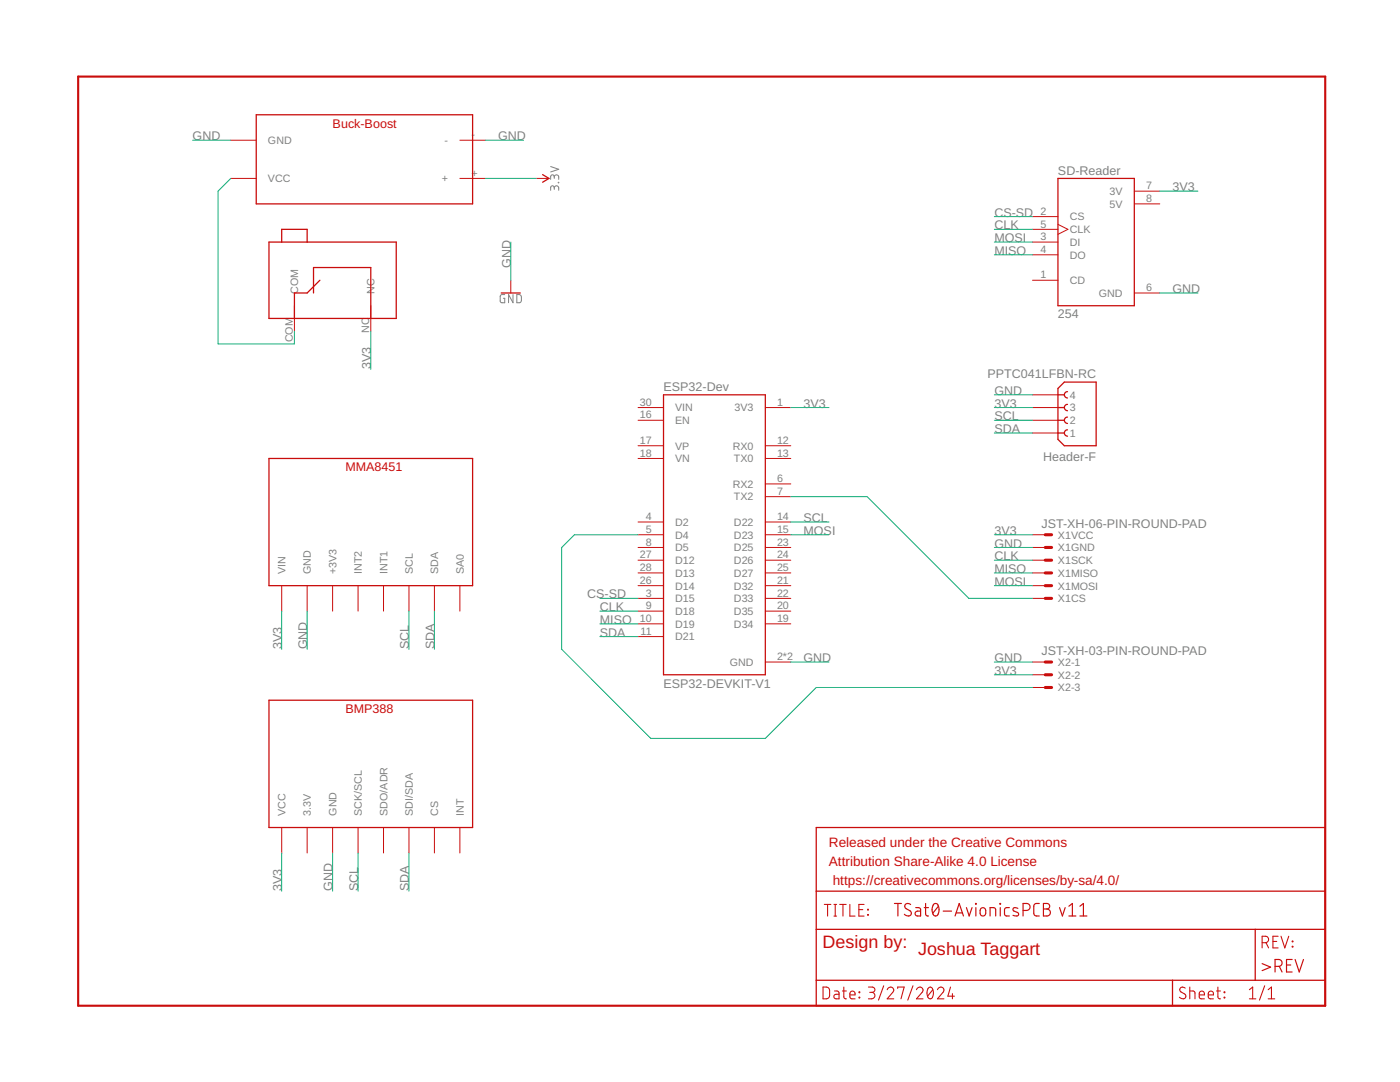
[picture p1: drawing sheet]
<svg xmlns="http://www.w3.org/2000/svg" width="279mm" height="216mm" viewBox="0 0 279 216" stroke-linecap="round" stroke-linejoin="round" font-family="sans-serif">
<path d="M109.9 33.2l1.6 .6-1.6 .5M110.6 37.5a.44 .44 0 0 1 .5-.4 .44 .44 0 0 1 .4 .4v.5M110.6 37.8v-.4a.36 .36 0 0 0-.3-.3 .36 .36 0 0 0-.4 .3v.6M110.6 35.3a.44 .44 0 0 1 .5-.4 .44 .44 0 0 1 .4 .4v.5M110.6 35.6v-.4a.36 .36 0 0 0-.3-.3 .36 .36 0 0 0-.4 .3v.6M111.4 36.4l.1 .1zM100.7 58.8h-.5l-.4 .2v1l.2 .4h.7v-.9h-.2M102.4 58.8v1.6l-.9-1.6v1.6M103.1 58.8h.7l.2 .3 .1 .9-.3 .4h-.7z" fill="none" stroke="#808080" stroke-width=".2"/>
<g fill="none" stroke="#c90d0c" stroke-width=".21">
<path d="M164.3 197h.8l.4 .4v1.5l-.4 .4h-.8zM164.5 180.5h1.3M165.2 180.5v2.3M166.4 180.5h.6M166.4 182.8h.6M166.5 197.7l.7 .1 .2 .3v1.2h-.5a.46 .46 0 0 1-.5-.4 .46 .46 0 0 1 .5-.5h.5M166.7 180.5v2.3M167.6 180.5h1.3M168.1 197.7h.8M168.2 180.5v2.3M168.4 197v2.1l.5 .2M169.6 198.5h1a.54 .54 0 0 0-.3-.7 .54 .54 0 0 0-.7 .5l.1 .9 .9 .1"/>
<path d="M169.6 180.5v2.3h1M171.4 181.5h.8M171.4 197.9l.2 .2zM171.4 199l.2 .1zM172.4 180.5h-1v2.3h1M173.2 181.4l.1 .2zM173.2 182.5l.1 .1zM173.3 197h.8a.53 .53 0 0 1 .5 .5 .53 .53 0 0 1-.5 .5h-.5M173.9 198a.65 .65 0 0 1 .7 .7 .65 .65 0 0 1-.7 .6h-.6M176.4 196.7l-1.1 2.9M177.1 197.5a.64 .64 0 0 1 .9-.5 .64 .64 0 0 1 .2 1l-1.1 1.3h1.3M179.2 197.2v-.2h1.2l-.6 2.3"/>
<path d="M182.2 196.7l-1 2.9M182.9 197.5a.65 .65 0 0 1 .9-.5 .65 .65 0 0 1 .2 1l-1.1 1.3h1.3M185.3 197.2a.53 .53 0 0 1 .6-.2 .53 .53 0 0 1 .3 .6 1.34 1.34 0 0 1-.5 1.7 1.4 1.4 0 0 1-.4-2.1zM186.2 197.5l-1.1 1.3M187.1 197.5a.64 .64 0 0 1 .9-.5 .64 .64 0 0 1 .2 1l-1.1 1.3h1.3M189.7 197l-.5 1.8h1.3M190.1 198.3v1M236.5 197.2a.58 .58 0 0 0-.8-.2 .58 .58 0 0 0 0 .9l.7 .4a.54 .54 0 0 1 .2 .8 .54 .54 0 0 1-.7 .2l-.5-.3M237.4 197.7h.7l.4 .3v1.3M237.4 197v2.3M239.3 198.5h1.1a.54 .54 0 0 0-.4-.7 .54 .54 0 0 0-.7 .5l.1 .9 1 .1M241.1 198.5h1.1a.54 .54 0 0 0-.4-.7 .54 .54 0 0 0-.7 .5l.2 .9 .9 .1"/>
<path d="M242.8 197.7h.8M243.1 197v2.1l.5 .2M244.3 199l.1 .1zM244.3 197.9l.1 .2zM249.3 199.3h1.3M249.3 197.5l.7-.5v2.3M251.9 188.1h.6a.65 .65 0 0 0 .7-.6 .65 .65 0 0 0-.7-.7h-.6v2.3M252.4 196.7l-1 2.9M252.7 188.1l.5 1M253.1 199.3h1.3M253.1 197.5l.6-.5v2.3M254 187.9h.8"/>
<path d="M255.1 186.8h-1.1v2.3h1.1M255.7 186.8l.7 2.3 .8-2.3M257.9 187.8l.1 .1zM257.9 188.8l.1 .2z"/>
</g>
<g fill="none" stroke="#c90d0c" stroke-width=".25">
<path d="M51.1 22.9h43.2v17.8h-43.2zM108.3 34.8l1.3 .8-1.3 .8M211.1 35.6h15.3v25.4h-15.3zM53.7 48.3h25.4v15.2h-25.4zM56.2 48.3v-2.5h5.1v2.5M62.6 58.5v-5.1h11.4v10.1M63.8 55.9l-2.5 2.6h-2.5v5M100 58.5h3.8M132.4 78.8h20.3v55.8h-20.3zM211.1 78.8h1.3M212.4 76.2h6.4v12.7h-6.4l-1.3-1.2v-10.2zM213 78.1a.63 .63 0 0 0-.6 .7 .63 .63 0 0 0 .6 .6"/>
<path d="M53.7 91.5h40.6v25.4h-40.6zM211.1 86.4h1.3M211.1 83.9h1.3M211.1 81.3h1.3M213 85.8a.63 .63 0 0 0-.6 .6 .63 .63 0 0 0 .6 .6M213 83.2a.63 .63 0 0 0-.6 .7 .63 .63 0 0 0 .6 .6M213 80.7a.63 .63 0 0 0-.6 .6 .63 .63 0 0 0 .6 .7M53.7 139.7h40.6v25.4h-40.6zM162.9 165.1h101.6v35.6h-101.6zM162.9 177.8h101.6M162.9 185.4h101.6M162.9 195.6h101.6"/>
<path d="M234 195.6v5.1M250.5 185.4v10.2"/>
</g>
<g fill="none" stroke="#c90d0c" stroke-width=".2">
<path d="M46.1 28h5M46.1 35.6h5M91.8 28h5.1M91.8 35.6h5.1M107 35.6h2.6M226.4 38.1h5.1M101.9 55.9v2.6M206.1 55.9h5M206.1 43.2h5M206.1 48.3h5M206.1 50.8h5M206.1 45.8h5"/>
<path d="M211.1 44.8l2 1-2 1M226.4 58.5h5.1M226.4 40.7h5.1M58.8 61v5.1M74 61v5.1M206.1 78.8h5M127.3 83.9h5.1M127.3 88.9h5.1M127.3 91.5h5.1M127.3 81.3h5.1M152.7 88.9h5.1M152.7 91.5h5.1"/>
<path d="M152.7 81.3h5.1M152.7 99.1h5.1M152.7 96.6h5.1M206.1 83.9h5M206.1 81.3h5M206.1 86.4h5M56.2 116.9v5M61.3 116.9v5M66.4 116.9v5M71.5 116.9v5M76.5 116.9v5M81.6 116.9v5"/>
<path d="M86.7 116.9v5M91.8 116.9v5M127.3 116.9h5.1M127.3 119.4h5.1M127.3 109.2h5.1M127.3 111.8h5.1M127.3 114.3h5.1M127.3 106.7h5.1M127.3 104.2h5.1M152.7 116.9h5.1M152.7 119.4h5.1M152.7 109.2h5.1"/>
<path d="M152.7 111.8h5.1M152.7 114.3h5.1M152.7 106.7h5.1M152.7 104.2h5.1M206.1 116.9h2.5M206.1 119.4h2.5M206.1 109.2h2.5M206.1 111.8h2.5M206.1 114.3h2.5M206.1 106.7h2.5M127.3 124.5h5.1M127.3 121.9h5.1"/>
<path d="M127.3 127h5.1M152.7 124.5h5.1M152.7 121.9h5.1M152.7 132.1h5.1M206.1 132.1h2.5M206.1 134.6h2.5M206.1 137.2h2.5M56.2 165.1v5.1M61.3 165.1v5.1M66.4 165.1v5.1M71.5 165.1v5.1M76.5 165.1v5.1"/>
<path d="M81.6 165.1v5.1M86.7 165.1v5.1M91.8 165.1v5.1"/>
</g>
<path d="M208.6 106.7h1.3M208.6 109.2h1.3M208.6 111.8h1.3M208.6 114.3h1.3M208.6 116.9h1.3M208.6 119.4h1.3M208.6 132.1h1.3M208.6 134.6h1.3M208.6 137.2h1.3" fill="none" stroke="#c90d0c" stroke-width=".61"/>
<path d="M15.6 15.3h248.9v185.4h-248.9z" fill="none" stroke="#c90d0c" stroke-width=".42"/>
<g fill="none" stroke="#c90d0c" stroke-width=".23">
<path d="M178.5 180.3h1.4M179.2 180.3v2.5M181.7 180.5a.62 .62 0 0 0-.9-.1 .62 .62 0 0 0 0 .9l.8 .4a.6 .6 0 0 1 .1 .9 .6 .6 0 0 1-.8 .1l-.4-.3M182.8 181.1h.7l.2 .3v1.4h-.6a.49 .49 0 0 1-.5-.5 .49 .49 0 0 1 .5-.5h.6M184.4 181.1h.9M184.7 180.3v2.1l.1 .3 .5 .1M186.3 180.5a.59 .59 0 0 1 .7-.2 .59 .59 0 0 1 .3 .6 1.61 1.61 0 0 1-.4 1.9h-.2a1.18 1.18 0 0 1-.7-1.6zM187.3 180.8l-1.1 1.4M188.2 181.8h1.7M190.6 182.8l.8-2.5 .9 2.5M190.8 182.2h1.3M192.9 181.1l.5 1.7 .6-1.7"/>
<path d="M194.7 180.3l.1 .1zM194.8 181.1v1.7M195.7 181.3l.6-.2a.97 .97 0 0 1 .1 1.6l-.3 .1-.4-.2-.1-.4zM197.6 182.8v-1.7l1 .1 .1 .3v1.3M199.6 180.3l.1 .1zM199.6 181.1v1.7M201.4 181.1h-.7l-.2 .4 .1 1.2 .8 .1M203.1 181.3l-.7-.2-.3 .4 .1 .2 1 .5 .1 .2-.1 .3-.3 .1-.7-.2M204.2 181.7a1.21 1.21 0 0 0 1.2-.3l.1-.7-.2-.3-1.1-.1v2.5M207.4 180.3h-.7l-.3 .2-.1 .3 .1 1.8 .3 .2h.7M208.2 180.3h.7a.55 .55 0 0 1 .6 .5 .55 .55 0 0 1-.6 .6 .7 .7 0 0 1 .7 .7 .7 .7 0 0 1-.7 .7h-.7zM208.2 181.4h.7"/>
<path d="M211.5 181.1l.5 1.7 .6-1.7M213.3 182.8h1.4M213.3 180.8l.7-.5v2.5M215.5 182.8h1.4M215.5 180.8l.7-.5v2.5M251.9 192.3l1.7 .7-1.7 .7M254.5 192.8h.7a.69 .69 0 0 0 .7-.7 .69 .69 0 0 0-.7-.6h-.7v2.5M255.3 192.8l.6 1.2M256.8 192.6h.8M257.9 191.5h-1.1v2.5h1.1M258.5 191.5l.8 2.5 .8-2.5"/>
</g>
<g fill="none" stroke="#0dab76" stroke-width=".2">
<path d="M38.4 28h7.7M46.1 35.6l-2.6 2.5v30.5h15.3v-2.5M96.9 28h7.6M96.9 35.6h10.1M231.5 38.1h7.6M101.9 48.3v7.6M198.4 50.8h7.7M198.4 48.3h7.7M198.4 45.8h7.7M198.4 43.2h7.7M231.5 58.5h7.6M74 66.1v7.6"/>
<path d="M198.4 78.8h7.7M157.8 81.3h7.6M157.8 99.1h15.3l20.3 20.3h12.7M198.4 81.3h7.7M198.4 86.4h7.7M198.4 83.9h7.7M119.7 119.4h7.6M127.3 106.7h-12.7l-2.5 2.5v20.4l17.8 17.7h22.8l10.2-10.1h43.2M157.8 106.7h7.6M157.8 104.2h7.6M198.4 106.7h7.7M198.4 109.2h7.7"/>
<path d="M198.4 114.3h7.7M198.4 116.9h7.7M198.4 111.8h7.7M56.2 121.9v7.7M61.3 121.9v7.7M81.6 121.9v7.7M86.7 121.9v7.7M119.7 127h7.6M119.7 124.5h7.6M119.7 121.9h7.6M157.8 132.1h7.6M198.4 134.6h7.7"/>
<path d="M198.4 132.1h7.7M56.2 170.2v7.6M66.4 170.2v7.6M71.5 170.2v7.6M81.6 170.2v7.6"/>
</g>
<g font-size="3.6" fill="#c90d0c">
<text x="164.2" y="189.2">Design by:</text>
<text x="183.2" y="190.5">Joshua Taggart</text>
</g>
<g font-size="2.7" fill="#c90d0c">
<text x="165.4" y="168.9">Released under the Creative Commons</text>
<text x="165.4" y="172.7">Attribution Share-Alike 4.0 License</text>
<text x="166.2" y="176.5">https://creativecommons.org/licenses/by-sa/4.0/</text>
</g>
<g font-size="2.5" fill="#808080">
<text x="38.4" y="28">GND</text>
<text x="99.4" y="28">GND</text>
<text x="211.1" y="34.8">SD-Reader</text>
<text x="234" y="38.1">3V3</text>
<text x="198.4" y="45.8">CLK</text>
<text x="198.4" y="43.2">CS-SD</text>
<text x="101.9" y="53.4" transform="rotate(-90 101.9 53.4)">GND</text>
<text x="198.4" y="50.8">MISO</text>
<text x="198.4" y="48.3">MOSI</text>
<text x="234" y="58.5">GND</text>
<text x="211.1" y="63.5">254</text>
<text x="74" y="73.7" transform="rotate(-90 74 73.7)">3V3</text>
<text x="197.1" y="75.5">PPTC041LFBN-RC</text>
<text x="132.4" y="78">ESP32-Dev</text>
<text x="160.4" y="81.3">3V3</text>
<text x="198.4" y="81.3">3V3</text>
<text x="198.4" y="83.9">SCL</text>
<text x="198.4" y="78.8">GND</text>
<text x="198.4" y="86.4">SDA</text>
<text x="208.2" y="92">Header-F</text>
<text x="160.4" y="104.2">SCL</text>
<text x="160.4" y="106.7">MOSI</text>
<text x="198.4" y="106.7">3V3</text>
<text x="207.8" y="105.3">JST-XH-06-PIN-ROUND-PAD</text>
<text x="198.4" y="109.2">GND</text>
<text x="198.4" y="111.8">CLK</text>
<text x="117.2" y="119.4">CS-SD</text>
<text x="198.4" y="114.3">MISO</text>
<text x="198.4" y="116.9">MOSI</text>
<text x="119.7" y="124.5">MISO</text>
<text x="119.7" y="121.9">CLK</text>
<text x="56.2" y="129.6" transform="rotate(-90 56.2 129.6)">3V3</text>
<text x="61.3" y="129.6" transform="rotate(-90 61.3 129.6)">GND</text>
<text x="81.6" y="129.6" transform="rotate(-90 81.6 129.6)">SCL</text>
<text x="86.7" y="129.6" transform="rotate(-90 86.7 129.6)">SDA</text>
<text x="119.7" y="127">SDA</text>
<text x="207.8" y="130.7">JST-XH-03-PIN-ROUND-PAD</text>
<text x="132.4" y="137.2">ESP32-DEVKIT-V1</text>
<text x="160.4" y="132.1">GND</text>
<text x="198.4" y="134.6">3V3</text>
<text x="198.4" y="132.1">GND</text>
<text x="56.2" y="177.8" transform="rotate(-90 56.2 177.8)">3V3</text>
<text x="66.4" y="177.8" transform="rotate(-90 66.4 177.8)">GND</text>
<text x="71.5" y="177.8" transform="rotate(-90 71.5 177.8)">SCL</text>
<text x="81.6" y="177.8" transform="rotate(-90 81.6 177.8)">SDA</text>
</g>
<g font-size="2.5" fill="#c90d0c">
<text x="66.4" y="25.4">Buck-Boost</text>
<text x="68.9" y="94">MMA8451</text>
<text x="68.9" y="142.3">BMP388</text>
</g>
<g font-size="2.1" fill="#808080">
<text x="53.5" y="28.7">GND</text>
<text x="88.7" y="28.7">-</text>
<text x="94.1" y="27.6">-</text>
<text x="94.1" y="35.2">+</text>
<text x="53.5" y="36.4">VCC</text>
<text x="88.2" y="36.4">+</text>
<text x="221.4" y="38.9">3V</text>
<text x="221.4" y="41.4">5V</text>
<text x="228.7" y="37.8">7</text>
<text x="228.7" y="40.3">8</text>
<text x="207.6" y="42.9">2</text>
<text x="207.6" y="47.9">3</text>
<text x="207.6" y="45.4">5</text>
<text x="213.5" y="44">CS</text>
<text x="213.5" y="46.5">CLK</text>
<text x="207.6" y="50.5">4</text>
<text x="213.5" y="49.1">DI</text>
<text x="213.5" y="51.6">DO</text>
<text x="59.5" y="58.7" transform="rotate(-90 59.5 58.7)">COM</text>
<text x="74.8" y="58.7" transform="rotate(-90 74.8 58.7)">NC</text>
<text x="207.6" y="55.6">1</text>
<text x="213.5" y="56.7">CD</text>
<text x="219.3" y="59.2">GND</text>
<text x="228.7" y="58.1">6</text>
<text x="58.4" y="68.3" transform="rotate(-90 58.4 68.3)">COM</text>
<text x="73.6" y="66.4" transform="rotate(-90 73.6 66.4)">NC</text>
<text x="127.7" y="83.5">16</text>
<text x="127.7" y="81">30</text>
<text x="134.8" y="82.1">VIN</text>
<text x="146.6" y="82.1">3V3</text>
<text x="155.1" y="81">1</text>
<text x="213.5" y="82.1">3</text>
<text x="213.5" y="79.5">4</text>
<text x="127.7" y="88.6">17</text>
<text x="134.8" y="84.6">EN</text>
<text x="134.8" y="89.7">VP</text>
<text x="146.2" y="89.7">RX0</text>
<text x="155.1" y="88.6">12</text>
<text x="213.5" y="87.2">1</text>
<text x="213.5" y="84.6">2</text>
<text x="127.7" y="91.1">18</text>
<text x="134.8" y="92.2">VN</text>
<text x="146.5" y="92.2">TX0</text>
<text x="155.1" y="91.1">13</text>
<text x="146.2" y="97.3">RX2</text>
<text x="146.5" y="99.9">TX2</text>
<text x="155.1" y="98.7">7</text>
<text x="155.1" y="96.2">6</text>
<text x="128.9" y="106.4">5</text>
<text x="128.9" y="103.8">4</text>
<text x="134.8" y="107.5">D4</text>
<text x="134.8" y="104.9">D2</text>
<text x="146.5" y="107.5">D23</text>
<text x="146.5" y="104.9">D22</text>
<text x="155.1" y="106.4">15</text>
<text x="155.1" y="103.8">14</text>
<text x="211.1" y="107.5">X1VCC</text>
<text x="127.7" y="111.4">27</text>
<text x="127.7" y="114">28</text>
<text x="128.9" y="108.9">8</text>
<text x="134.8" y="112.6">D12</text>
<text x="134.8" y="110">D5</text>
<text x="146.5" y="110">D25</text>
<text x="146.5" y="112.6">D26</text>
<text x="155.1" y="108.9">23</text>
<text x="155.1" y="111.4">24</text>
<text x="155.1" y="114">25</text>
<text x="211.1" y="110">X1GND</text>
<text x="211.1" y="112.6">X1SCK</text>
<text x="57" y="114.5" transform="rotate(-90 57 114.5)">VIN</text>
<text x="62.1" y="114.5" transform="rotate(-90 62.1 114.5)">GND</text>
<text x="67.1" y="114.5" transform="rotate(-90 67.1 114.5)">+3V3</text>
<text x="72.2" y="114.5" transform="rotate(-90 72.2 114.5)">INT2</text>
<text x="77.3" y="114.5" transform="rotate(-90 77.3 114.5)">INT1</text>
<text x="82.4" y="114.5" transform="rotate(-90 82.4 114.5)">SCL</text>
<text x="87.5" y="114.5" transform="rotate(-90 87.5 114.5)">SDA</text>
<text x="92.5" y="114.5" transform="rotate(-90 92.5 114.5)">SA0</text>
<text x="127.7" y="116.5">26</text>
<text x="128.9" y="119.1">3</text>
<text x="134.8" y="117.6">D14</text>
<text x="134.8" y="115.1">D13</text>
<text x="146.5" y="117.6">D32</text>
<text x="146.5" y="115.1">D27</text>
<text x="155.1" y="116.5">21</text>
<text x="155.1" y="119.1">22</text>
<text x="211.1" y="115.1">X1MISO</text>
<text x="211.1" y="117.6">X1MOSI</text>
<text x="127.7" y="124.1">10</text>
<text x="128.9" y="121.6">9</text>
<text x="134.8" y="125.2">D19</text>
<text x="134.8" y="122.7">D18</text>
<text x="134.8" y="120.2">D15</text>
<text x="146.5" y="125.2">D34</text>
<text x="146.5" y="122.7">D35</text>
<text x="146.5" y="120.2">D33</text>
<text x="155.1" y="124.1">19</text>
<text x="155.1" y="121.6">20</text>
<text x="211.1" y="120.2">X1CS</text>
<text x="127.9" y="126.7">11</text>
<text x="134.8" y="127.8">D21</text>
<text x="155.1" y="131.8">2*2</text>
<text x="145.6" y="132.9">GND</text>
<text x="211.1" y="132.9">X2-1</text>
<text x="211.1" y="135.4">X2-2</text>
<text x="211.1" y="137.9">X2-3</text>
<text x="57" y="162.8" transform="rotate(-90 57 162.8)">VCC</text>
<text x="62.1" y="162.8" transform="rotate(-90 62.1 162.8)">3.3V</text>
<text x="67.1" y="162.8" transform="rotate(-90 67.1 162.8)">GND</text>
<text x="72.2" y="162.8" transform="rotate(-90 72.2 162.8)">SCK/SCL</text>
<text x="77.3" y="162.8" transform="rotate(-90 77.3 162.8)">SDO/ADR</text>
<text x="82.4" y="162.8" transform="rotate(-90 82.4 162.8)">SDI/SDA</text>
<text x="87.5" y="162.8" transform="rotate(-90 87.5 162.8)">CS</text>
<text x="92.5" y="162.8" transform="rotate(-90 92.5 162.8)">INT</text>
</g>
</svg>
